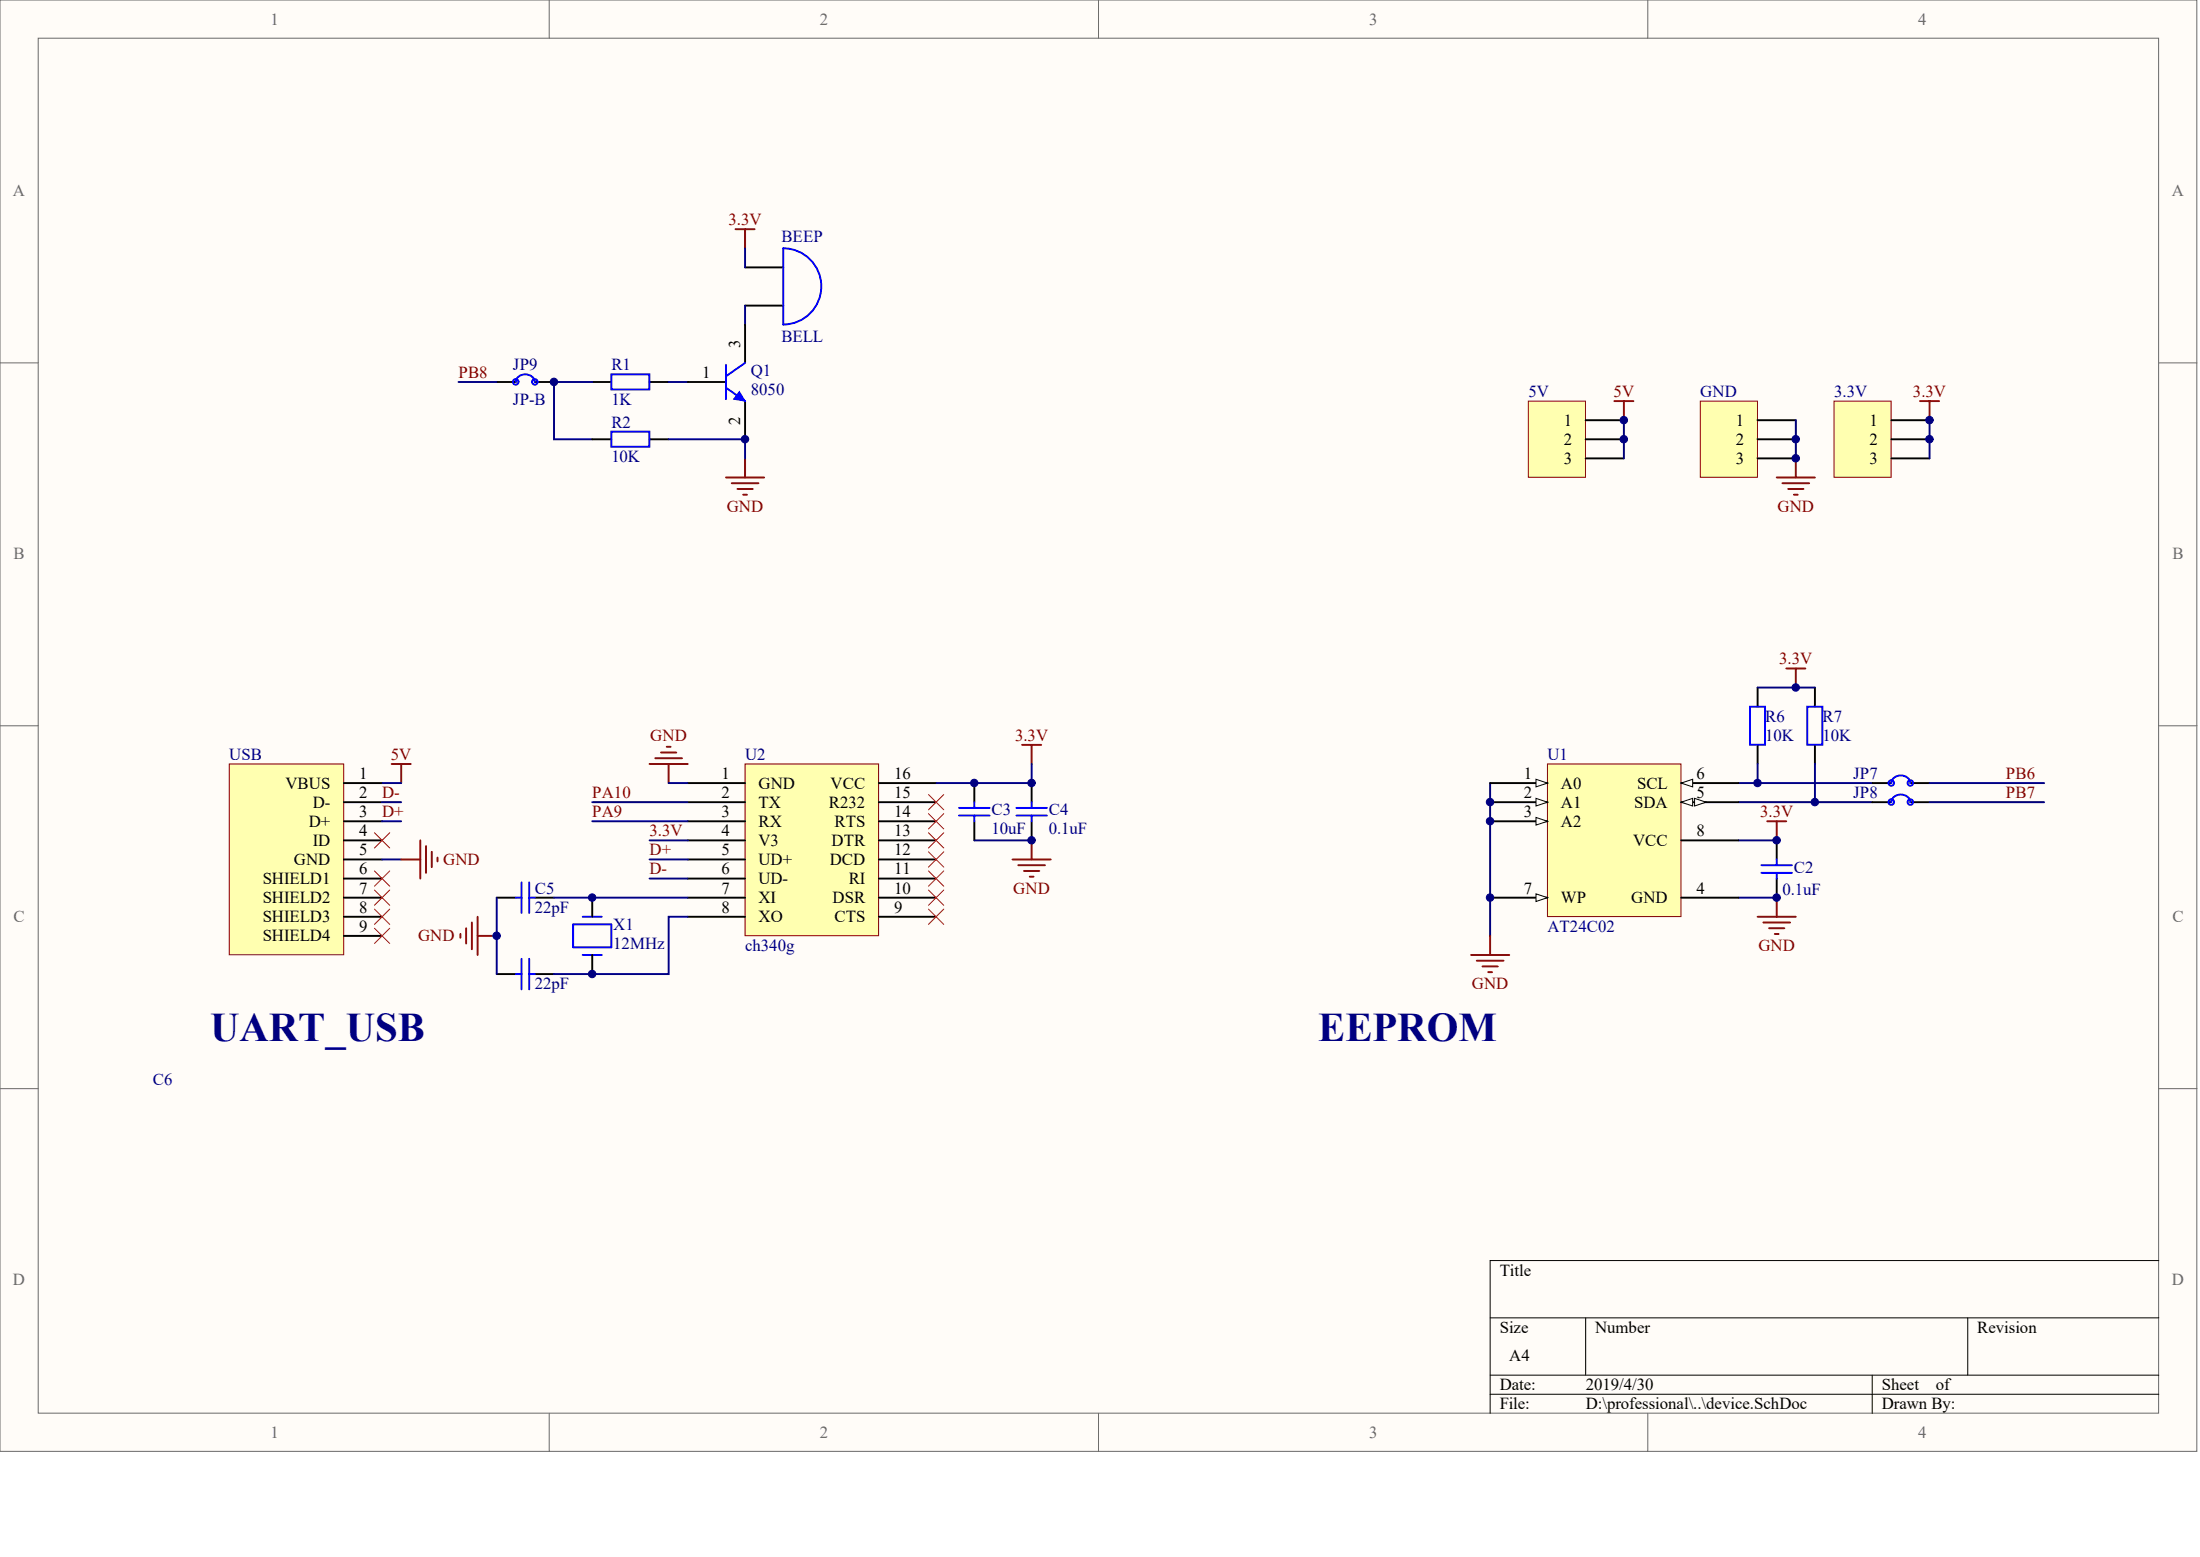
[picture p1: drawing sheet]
<svg xmlns="http://www.w3.org/2000/svg" width="840mm" height="594mm" viewBox="0 0 840 594" stroke-linecap="round" stroke-linejoin="round" font-family="sans-serif">
<g fill="#fffcf8" stroke="#696969" stroke-width=".38">
<path d="M0 0h838.4v553.8h-838.4z"/>
<path d="M14.6 14.6h809.2v524.6h-809.2z"/>
</g>
<path d="M209.6 0v14.6M419.2 0v14.6M628.9 0v14.6M0 138.5h14.6M823.9 138.5h14.6M0 276.9h14.6M823.9 276.9h14.6M0 415.4h14.6M823.9 415.4h14.6M209.6 539.3v14.5M419.2 539.3v14.5M628.9 539.3v14.5" fill="none" stroke="#696969" stroke-width=".38"/>
<path d="M823.9 481h-255.2v58.3M568.7 502.8h255.2M605.2 502.8v21.9M751 502.8v21.9M568.7 524.7h255.2M568.7 532h255.2M714.5 524.7v14.6" fill="none" stroke="#000" stroke-width=".38"/>
<path d="M670.8 262.3h21.8M568.7 298.8v58.3M663.5 298.8h51M670.8 291.5v7.3M692.6 291.5v14.6M736.4 298.8h43.7M663.5 306.1h51M736.4 306.1h43.7M663.5 320.6h14.6M663.5 342.5h14.6" fill="none" stroke="#000080" stroke-width=".73"/>
<g fill="none" stroke="#800000" stroke-width=".73">
<path d="M681.7 255.1h7.3M685.4 255.1v7.2M674.4 313.4h7.3M678.1 313.4v7.2M568.7 357.1v7.3M670.8 349.8h14.6M673 352h10.2M675.2 354.2h5.8M677.3 356.4h1.5M678.1 342.5v7.3M561.4 364.4h14.6M563.6 366.6h10.2"/>
<path d="M565.8 368.7h5.8M568 370.9h1.4"/>
</g>
<path d="M670.8 262.3v7.3M692.6 262.3v7.3M670.8 284.2v7.3M692.6 284.2v7.3M714.5 298.8h7.3M729.1 298.8h7.3M714.5 306.1h7.3M729.1 306.1h7.3M678.1 320.6v7.3M678.1 335.2v7.3" fill="none" stroke="#000" stroke-width=".73"/>
<g fill="none" stroke="#00f" stroke-width=".73">
<path d="M667.9 269.6h5.7v14.5h-5.7zM689.7 269.6h5.8v14.5h-5.8zM729 298.8a3.7 3.7 0 0 0-3.6-2.9 3.7 3.7 0 0 0-3.6 2.9M729 306.1a3.7 3.7 0 0 0-3.6-3 3.7 3.7 0 0 0-3.6 3M672.2 330.1h11.7M672.2 333h11.7M678.1 327.9v2.2M678.1 333v2.2"/>
<circle cx="721.8" cy="298.8" r="1.06"/>
<circle cx="729.1" cy="298.8" r="1.06"/>
<circle cx="721.8" cy="306" r="1.06"/>
<circle cx="729.1" cy="306" r="1.06"/>
</g>
<path d="M87.5 291.5h43.7v72.8h-43.7z" fill="#ffffb0" stroke="#800000" stroke-width=".38"/>
<path d="M131.2 298.8h14.6M131.2 306.1h14.6M131.2 313.4h14.6M131.2 320.6h14.6M131.2 327.9h14.6M131.2 335.2h14.6M131.2 357.1h14.6M131.2 342.5h14.6M131.2 349.8h14.6" fill="none" stroke="#000" stroke-width=".73"/>
<g fill="none" stroke="#800000" stroke-width=".73">
<path d="M149.5 291.5h7.3M153.1 291.5v7.3M390.1 284.2h7.3M393.7 284.2v7.3M153.1 327.9h7.3M160.4 320.6v14.6M162.6 322.8v10.2M164.8 325v5.9M167 327.2v1.5M386.4 327.9h14.6M388.6 330.1h10.2M390.8 332.3h5.8"/>
<path d="M393 334.5h1.4M393.7 320.6v7.3"/>
</g>
<path d="M145.8 298.8h7.3M145.8 327.9h7.3" fill="none" stroke="#000080" stroke-width=".73"/>
<path d="M142.9 317.7l5.8 5.9M148.7 317.7l-5.8 5.9" fill="none" stroke="#f00" stroke-width=".38"/>
<path d="M284.4 291.5h50.9v65.5h-50.9z" fill="#ffffb0" stroke="#800000" stroke-width=".38"/>
<g fill="none" stroke="#000" stroke-width=".73">
<path d="M262.5 298.8h21.9M335.4 298.8h21.9M393.7 298.8v7.3M262.5 306.1h21.9M262.5 313.4h21.9M335.4 306.1h21.9M335.4 313.4h21.9M393.7 313.4v7.2M262.5 320.6h21.9M262.5 327.9h21.9M262.5 335.2h21.9M335.4 320.6h21.9"/>
<path d="M335.4 327.9h21.9M335.4 335.2h21.9M262.5 342.5h21.9M262.5 349.8h21.9M335.4 342.5h21.9M335.4 349.8h21.9"/>
</g>
<path d="M255.2 298.8h7.3M393.7 291.5v7.3h-36.4M145.8 306.1h7.3M145.8 313.4h7.3M247.9 327.9h14.6M247.9 335.2h14.6M247.9 320.6h14.6" fill="none" stroke="#000080" stroke-width=".73"/>
<path d="M387.9 308.3h11.6M387.9 311.2h11.6M393.7 306.1v2.2M393.7 311.2v2.2" fill="none" stroke="#00f" stroke-width=".73"/>
<path d="M247.9 291.5h14.6M250.1 289.3h10.2M252.3 287.1h5.8M254.5 284.9h1.4M255.2 291.5v7.3" fill="none" stroke="#800000" stroke-width=".73"/>
<path d="M590.6 291.5h50.9v58.2h-50.9z" fill="#ffffb0" stroke="#800000" stroke-width=".38"/>
<path d="M568.7 298.8h21.9" fill="none" stroke="#000" stroke-width=".73"/>
<path d="M586.2 297.3l4.4 1.5-4.4 1.4z" fill="#fffcf8" stroke="#000" stroke-width=".38"/>
<path d="M568.7 306.1h21.9" fill="none" stroke="#000" stroke-width=".73"/>
<path d="M586.2 304.6l4.4 1.5-4.4 1.4z" fill="#fffcf8" stroke="#000" stroke-width=".38"/>
<path d="M568.7 342.5h21.9" fill="none" stroke="#000" stroke-width=".73"/>
<path d="M586.2 341.1l4.4 1.4-4.4 1.5z" fill="#fffcf8" stroke="#000" stroke-width=".38"/>
<path d="M641.6 298.8h21.9" fill="none" stroke="#000" stroke-width=".73"/>
<path d="M641.6 298.8l4.4-1.5v2.9z" fill="#fffcf8" stroke="#000" stroke-width=".38"/>
<path d="M568.7 313.4h21.9M641.6 320.6h21.9" fill="none" stroke="#000" stroke-width=".73"/>
<path d="M586.2 311.9l4.4 1.5-4.4 1.4z" fill="#fffcf8" stroke="#000" stroke-width=".38"/>
<path d="M641.6 306.1h21.9" fill="none" stroke="#000" stroke-width=".73"/>
<g fill="#fffcf8" stroke="#000" stroke-width=".38">
<path d="M641.6 306.1l4.4-1.5v2.9z"/>
<path d="M646.7 304.6l4.4 1.5-4.4 1.4z"/>
</g>
<path d="M371.8 298.8v7.3M371.8 313.4v7.2M189.6 342.5h7.3M204.1 342.5h7.3M226 342.5v7.3M641.6 342.5h21.9M189.6 371.7h7.3M204.1 371.7h7.3M226 364.4v7.3" fill="none" stroke="#000" stroke-width=".73"/>
<g fill="none" stroke="#00f" stroke-width=".73">
<path d="M366 308.3h11.7M366 311.2h11.7M371.8 306.1v2.2M371.8 311.2v2.2M199 336.7v11.6M202 336.7v11.6M196.9 342.5h2.1M202 342.5h2.1M218.7 352.7h14.6v8.8h-14.6zM222.4 349.8h7.3M196.9 371.7h2.1M199 365.8v11.7"/>
<path d="M202 365.8v11.7M202 371.7h2.1M222.4 364.4h7.3"/>
</g>
<path d="M226 306.1h36.5M226 313.4h36.5M371.8 320.6h21.9M189.6 342.5v29.2M211.4 342.5h51.1M262.5 349.8h-7.3v21.9h-43.8" fill="none" stroke="#000080" stroke-width=".73"/>
<path d="M175.7 356.4v1.4M177.9 354.2v5.8M180.1 352v10.2M182.3 349.8v14.6M182.3 357.1h7.3" fill="none" stroke="#800000" stroke-width=".73"/>
<g fill="none" stroke="#f00" stroke-width=".38">
<path d="M354.3 317.7l5.9 5.9M354.3 310.4l5.9 5.9M354.3 303.2l5.9 5.8M360.2 317.7l-5.9 5.9M360.2 310.4l-5.9 5.9M360.2 303.2l-5.9 5.8M142.9 332.3l5.8 5.8M142.9 339.6l5.8 5.8M148.7 332.3l-5.8 5.8M148.7 339.6l-5.8 5.8M354.3 339.6l5.9 5.8M354.3 332.3l5.9 5.8"/>
<path d="M354.3 325l5.9 5.9M360.2 339.6l-5.9 5.8M360.2 332.3l-5.9 5.8M360.2 325l-5.9 5.9M142.9 346.9l5.8 5.8M142.9 354.2l5.8 5.8M148.7 346.9l-5.8 5.8M148.7 354.2l-5.8 5.8M354.3 346.9l5.9 5.8M360.2 346.9l-5.9 5.8"/>
</g>
<path d="M648.9 153h21.8v29.1h-21.8z" fill="#ffffb0" stroke="#800000" stroke-width=".38"/>
<path d="M670.8 160.3h14.6M670.8 167.6h14.6M670.8 174.9h14.6" fill="none" stroke="#000" stroke-width=".73"/>
<path d="M583.3 153h21.8v29.1h-21.8z" fill="#ffffb0" stroke="#800000" stroke-width=".38"/>
<path d="M605.2 160.3h14.5M605.2 167.6h14.5M605.2 174.9h14.5" fill="none" stroke="#000" stroke-width=".73"/>
<path d="M699.9 153h21.8v29.1h-21.8z" fill="#ffffb0" stroke="#800000" stroke-width=".38"/>
<g fill="none" stroke="#000" stroke-width=".73">
<path d="M284.4 102h14.5M284.4 116.6h14.5M284.4 123.9v14.6M189.6 145.8h7.3M204.1 145.8h7.3M226 145.8h7.3M247.9 145.8h7.3M262.5 145.8h14.6M284.4 153v14.6M226 167.6h7.3M247.9 167.6h7.3M721.8 160.3h14.6"/>
<path d="M721.8 167.6h14.6M721.8 174.9h14.6"/>
</g>
<g fill="none" stroke="#800000" stroke-width=".73">
<path d="M280.7 87.5h7.3M284.4 87.5v7.2M616.1 153h7.3M619.7 153v7.3M732.7 153h7.3M736.4 153v7.3M284.4 174.9v7.3M685.4 174.9v7.3M277.1 182.2h14.5M279.2 184.4h10.3M281.4 186.6h5.9M283.6 188.7h1.5"/>
<path d="M678.1 182.2h14.5M680.3 184.4h10.2M682.4 186.6h5.9M684.6 188.7h1.5"/>
</g>
<path d="M284.4 94.7v7.3M284.4 116.6v7.3M175 145.8h14.6M226 145.8h-14.6v21.8h14.6M255.2 145.8h7.3M255.2 167.6h29.2v7.3M619.7 160.3v14.6M685.4 160.3v14.6M736.4 160.3v14.6" fill="none" stroke="#000080" stroke-width=".73"/>
<g fill="none" stroke="#00f" stroke-width=".73">
<path d="M298.9 94.7a14.5 14.5 0 0 1 14.5 14.6 14.5 14.5 0 0 1-14.5 14.5zM277.1 139.2v13.1M284.4 138.5l-7.3 5.1M204.1 145.8a3.7 3.7 0 0 0-3.6-3 3.7 3.7 0 0 0-3.6 3M233.3 142.8h14.5v5.8h-14.5zM277.1 147.9l7.3 5.1M233.3 164.7h14.5v5.8h-14.5z"/>
<circle cx="196.8" cy="145.7" r="1.06"/>
<circle cx="204.1" cy="145.7" r="1.06"/>
</g>
<path d="M282.2 149.4l2.2 3.6-4.4-.7z" fill="#00f" stroke="#00f" stroke-width=".38"/>
<g fill="#000080" stroke="#000080" stroke-width=".38">
<circle cx="189.5" cy="357" r="1.42"/>
<circle cx="211.4" cy="145.7" r="1.42"/>
<circle cx="226" cy="371.6" r="1.42"/>
<circle cx="226" cy="342.5" r="1.42"/>
<circle cx="284.3" cy="167.6" r="1.42"/>
<circle cx="371.8" cy="298.8" r="1.42"/>
<circle cx="393.7" cy="320.6" r="1.42"/>
<circle cx="393.7" cy="298.8" r="1.42"/>
<circle cx="568.7" cy="342.5" r="1.42"/>
<circle cx="568.7" cy="313.3" r="1.42"/>
<circle cx="568.7" cy="306" r="1.42"/>
<circle cx="619.7" cy="167.6" r="1.42"/>
<circle cx="619.7" cy="160.3" r="1.42"/>
<circle cx="670.7" cy="298.8" r="1.42"/>
<circle cx="678" cy="342.5" r="1.42"/>
<circle cx="678" cy="320.6" r="1.42"/>
<circle cx="685.3" cy="262.3" r="1.42"/>
<circle cx="685.3" cy="174.9" r="1.42"/>
<circle cx="685.3" cy="167.6" r="1.42"/>
<circle cx="692.6" cy="306" r="1.42"/>
<circle cx="736.4" cy="167.6" r="1.42"/>
<circle cx="736.4" cy="160.3" r="1.42"/>
</g>
<g font-size="15.5" fill="#000080">
<text x="80.2" y="397.2">UART_USB</text>
<text x="503.1" y="397.2">EEPROM</text>
</g>
<g font-size="6.4" fill="#696969">
<text x="103.2" y="9.4">1</text>
<text x="312.9" y="9.4">2</text>
<text x="522.5" y="9.4">3</text>
<text x="732.1" y="9.4">4</text>
<text x="5" y="74.9">A</text>
<text x="828.8" y="74.9">A</text>
<text x="5.2" y="213.4">B</text>
<text x="829.1" y="213.4">B</text>
<text x="5.2" y="351.9">C</text>
<text x="829.1" y="351.9">C</text>
<text x="5" y="490.3">D</text>
<text x="828.8" y="490.3">D</text>
<text x="103.2" y="548.6">1</text>
<text x="312.9" y="548.6">2</text>
<text x="522.5" y="548.6">3</text>
<text x="732.1" y="548.6">4</text>
</g>
<g font-size="6.4" fill="#800000">
<text x="278" y="85.9">3.3V</text>
<text x="175" y="144.2">PB8</text>
<text x="615.8" y="151.5">5V</text>
<text x="730.1" y="151.5">3.3V</text>
<text x="277.4" y="195.2">GND</text>
<text x="678.4" y="195.2">GND</text>
<text x="679" y="253.5">3.3V</text>
<text x="248.2" y="282.6">GND</text>
<text x="387.4" y="282.6">3.3V</text>
<text x="149.2" y="289.9">5V</text>
<text x="765.6" y="297.2">PB6</text>
<text x="145.8" y="304.5">D-</text>
<text x="226" y="304.5">PA10</text>
<text x="765.6" y="304.5">PB7</text>
<text x="145.8" y="311.8">D+</text>
<text x="226" y="311.8">PA9</text>
<text x="671.7" y="311.8">3.3V</text>
<text x="247.9" y="319.1">3.3V</text>
<text x="247.9" y="326.4">D+</text>
<text x="169.2" y="330">GND</text>
<text x="247.9" y="333.6">D-</text>
<text x="386.7" y="340.9">GND</text>
<text x="159.5" y="359.2">GND</text>
<text x="671.1" y="362.8">GND</text>
<text x="561.7" y="377.4">GND</text>
</g>
<g font-size="6.4" fill="#000080">
<text x="298.2" y="92.4">BEEP</text>
<text x="298.2" y="130.3">BELL</text>
<text x="195.8" y="141.3">JP9</text>
<text x="233.3" y="141.3">R1</text>
<text x="286.5" y="143.4">Q1</text>
<text x="195.8" y="154.4">JP-B</text>
<text x="233.3" y="154.4">1K</text>
<text x="286.5" y="150.7">8050</text>
<text x="583.3" y="151.5">5V</text>
<text x="648.9" y="151.5">GND</text>
<text x="699.9" y="151.5">3.3V</text>
<text x="233.3" y="163.1">R2</text>
<text x="233.3" y="176.2">10K</text>
<text x="673.7" y="275.4">R6</text>
<text x="695.6" y="275.4">R7</text>
<text x="673.7" y="282.6">10K</text>
<text x="695.6" y="282.6">10K</text>
<text x="87.5" y="289.9">USB</text>
<text x="284.4" y="289.9">U2</text>
<text x="590.6" y="289.9">U1</text>
<text x="707.2" y="297.2">JP7</text>
<text x="707.2" y="304.5">JP8</text>
<text x="378.4" y="311.1">C3</text>
<text x="400.3" y="311.1">C4</text>
<text x="378.4" y="318.3">10uF</text>
<text x="400.3" y="318.3">0.1uF</text>
<text x="684.6" y="332.9">C2</text>
<text x="204.1" y="340.9">C5</text>
<text x="680.3" y="341.7">0.1uF</text>
<text x="204.1" y="348.2">22pF</text>
<text x="234" y="354.8">X1</text>
<text x="590.6" y="355.5">AT24C02</text>
<text x="234" y="362.1">12MHz</text>
<text x="284.4" y="362.8">ch340g</text>
<text x="204.1" y="377.4">22pF</text>
<text x="58.3" y="413.8">C6</text>
</g>
<g font-size="6.4">
<text x="268" y="144.2">1</text>
<text x="596.8" y="162.4">1</text>
<text x="662.5" y="162.4">1</text>
<text x="713.5" y="162.4">1</text>
<text x="596.8" y="169.7">2</text>
<text x="662.5" y="169.7">2</text>
<text x="713.5" y="169.7">2</text>
<text x="596.8" y="177">3</text>
<text x="662.5" y="177">3</text>
<text x="713.5" y="177">3</text>
<text x="137.1" y="297.2">1</text>
<text x="275.3" y="297.2">1</text>
<text x="341.2" y="297.2">16</text>
<text x="581.5" y="297.2">1</text>
<text x="647.4" y="297.2">6</text>
<text x="108.9" y="300.9">VBUS</text>
<text x="137.1" y="304.5">2</text>
<text x="275.3" y="304.5">2</text>
<text x="289.5" y="300.9">GND</text>
<text x="317" y="300.9">VCC</text>
<text x="341.2" y="304.5">15</text>
<text x="581.5" y="304.5">2</text>
<text x="595.7" y="300.9">A0</text>
<text x="624.8" y="300.9">SCL</text>
<text x="647.4" y="304.5">5</text>
<text x="119.4" y="308.1">D-</text>
<text x="137.1" y="311.8">3</text>
<text x="275.3" y="311.8">3</text>
<text x="289.5" y="308.1">TX</text>
<text x="316.4" y="308.1">R232</text>
<text x="341.2" y="311.8">14</text>
<text x="581.5" y="311.8">3</text>
<text x="595.7" y="308.1">A1</text>
<text x="623.6" y="308.1">SDA</text>
<text x="117.8" y="315.4">D+</text>
<text x="289.5" y="315.4">RX</text>
<text x="318.5" y="315.4">RTS</text>
<text x="595.7" y="315.4">A2</text>
<text x="119.4" y="322.7">ID</text>
<text x="137.1" y="319.1">4</text>
<text x="275.3" y="319.1">4</text>
<text x="289.5" y="322.7">V3</text>
<text x="317.4" y="322.7">DTR</text>
<text x="341.2" y="319.1">13</text>
<text x="623.2" y="322.7">VCC</text>
<text x="647.4" y="319.1">8</text>
<text x="137.1" y="326.4">5</text>
<text x="275.3" y="326.4">5</text>
<text x="341.2" y="326.4">12</text>
<text x="112.1" y="330">GND</text>
<text x="137.1" y="333.6">6</text>
<text x="275.3" y="333.6">6</text>
<text x="289.5" y="330">UD+</text>
<text x="316.6" y="330">DCD</text>
<text x="341.2" y="333.6">11</text>
<text x="100.3" y="337.3">SHIELD1</text>
<text x="137.1" y="340.9">7</text>
<text x="275.3" y="340.9">7</text>
<text x="289.5" y="337.3">UD-</text>
<text x="323.9" y="337.3">RI</text>
<text x="341.2" y="340.9">10</text>
<text x="581.5" y="340.9">7</text>
<text x="647.4" y="340.9">4</text>
<text x="100.3" y="344.6">SHIELD2</text>
<text x="289.5" y="344.6">XI</text>
<text x="317.7" y="344.6">DSR</text>
<text x="595.7" y="344.6">WP</text>
<text x="622.5" y="344.6">GND</text>
<text x="100.3" y="351.9">SHIELD3</text>
<text x="137.1" y="348.2">8</text>
<text x="275.3" y="348.2">8</text>
<text x="289.5" y="351.9">XO</text>
<text x="318.5" y="351.9">CTS</text>
<text x="341.2" y="348.2">9</text>
<text x="100.3" y="359.2">SHIELD4</text>
<text x="137.1" y="355.5">9</text>
<text x="572.3" y="486.7">Title</text>
<text x="572.3" y="508.5">Size</text>
<text x="608.8" y="508.5">Number</text>
<text x="754.6" y="508.5">Revision</text>
<text x="576" y="519.5">A4</text>
<text x="572.3" y="530.4">Date:</text>
<text x="605.2" y="530.4">2019/4/30</text>
<text x="718.2" y="530.4">Sheet</text>
<text x="738.8" y="530.4">of</text>
<text x="572.3" y="537.7">File:</text>
<text x="605.2" y="537.7">D:\professional\..\device.SchDoc</text>
<text x="718.2" y="537.7">Drawn By:</text>
</g>
<g font-size="6.3">
<text x="282.5" y="132.6" transform="rotate(-90 282.5 132.6)">3</text>
<text x="282.5" y="162.1" transform="rotate(-90 282.5 162.1)">2</text>
</g>
</svg>
